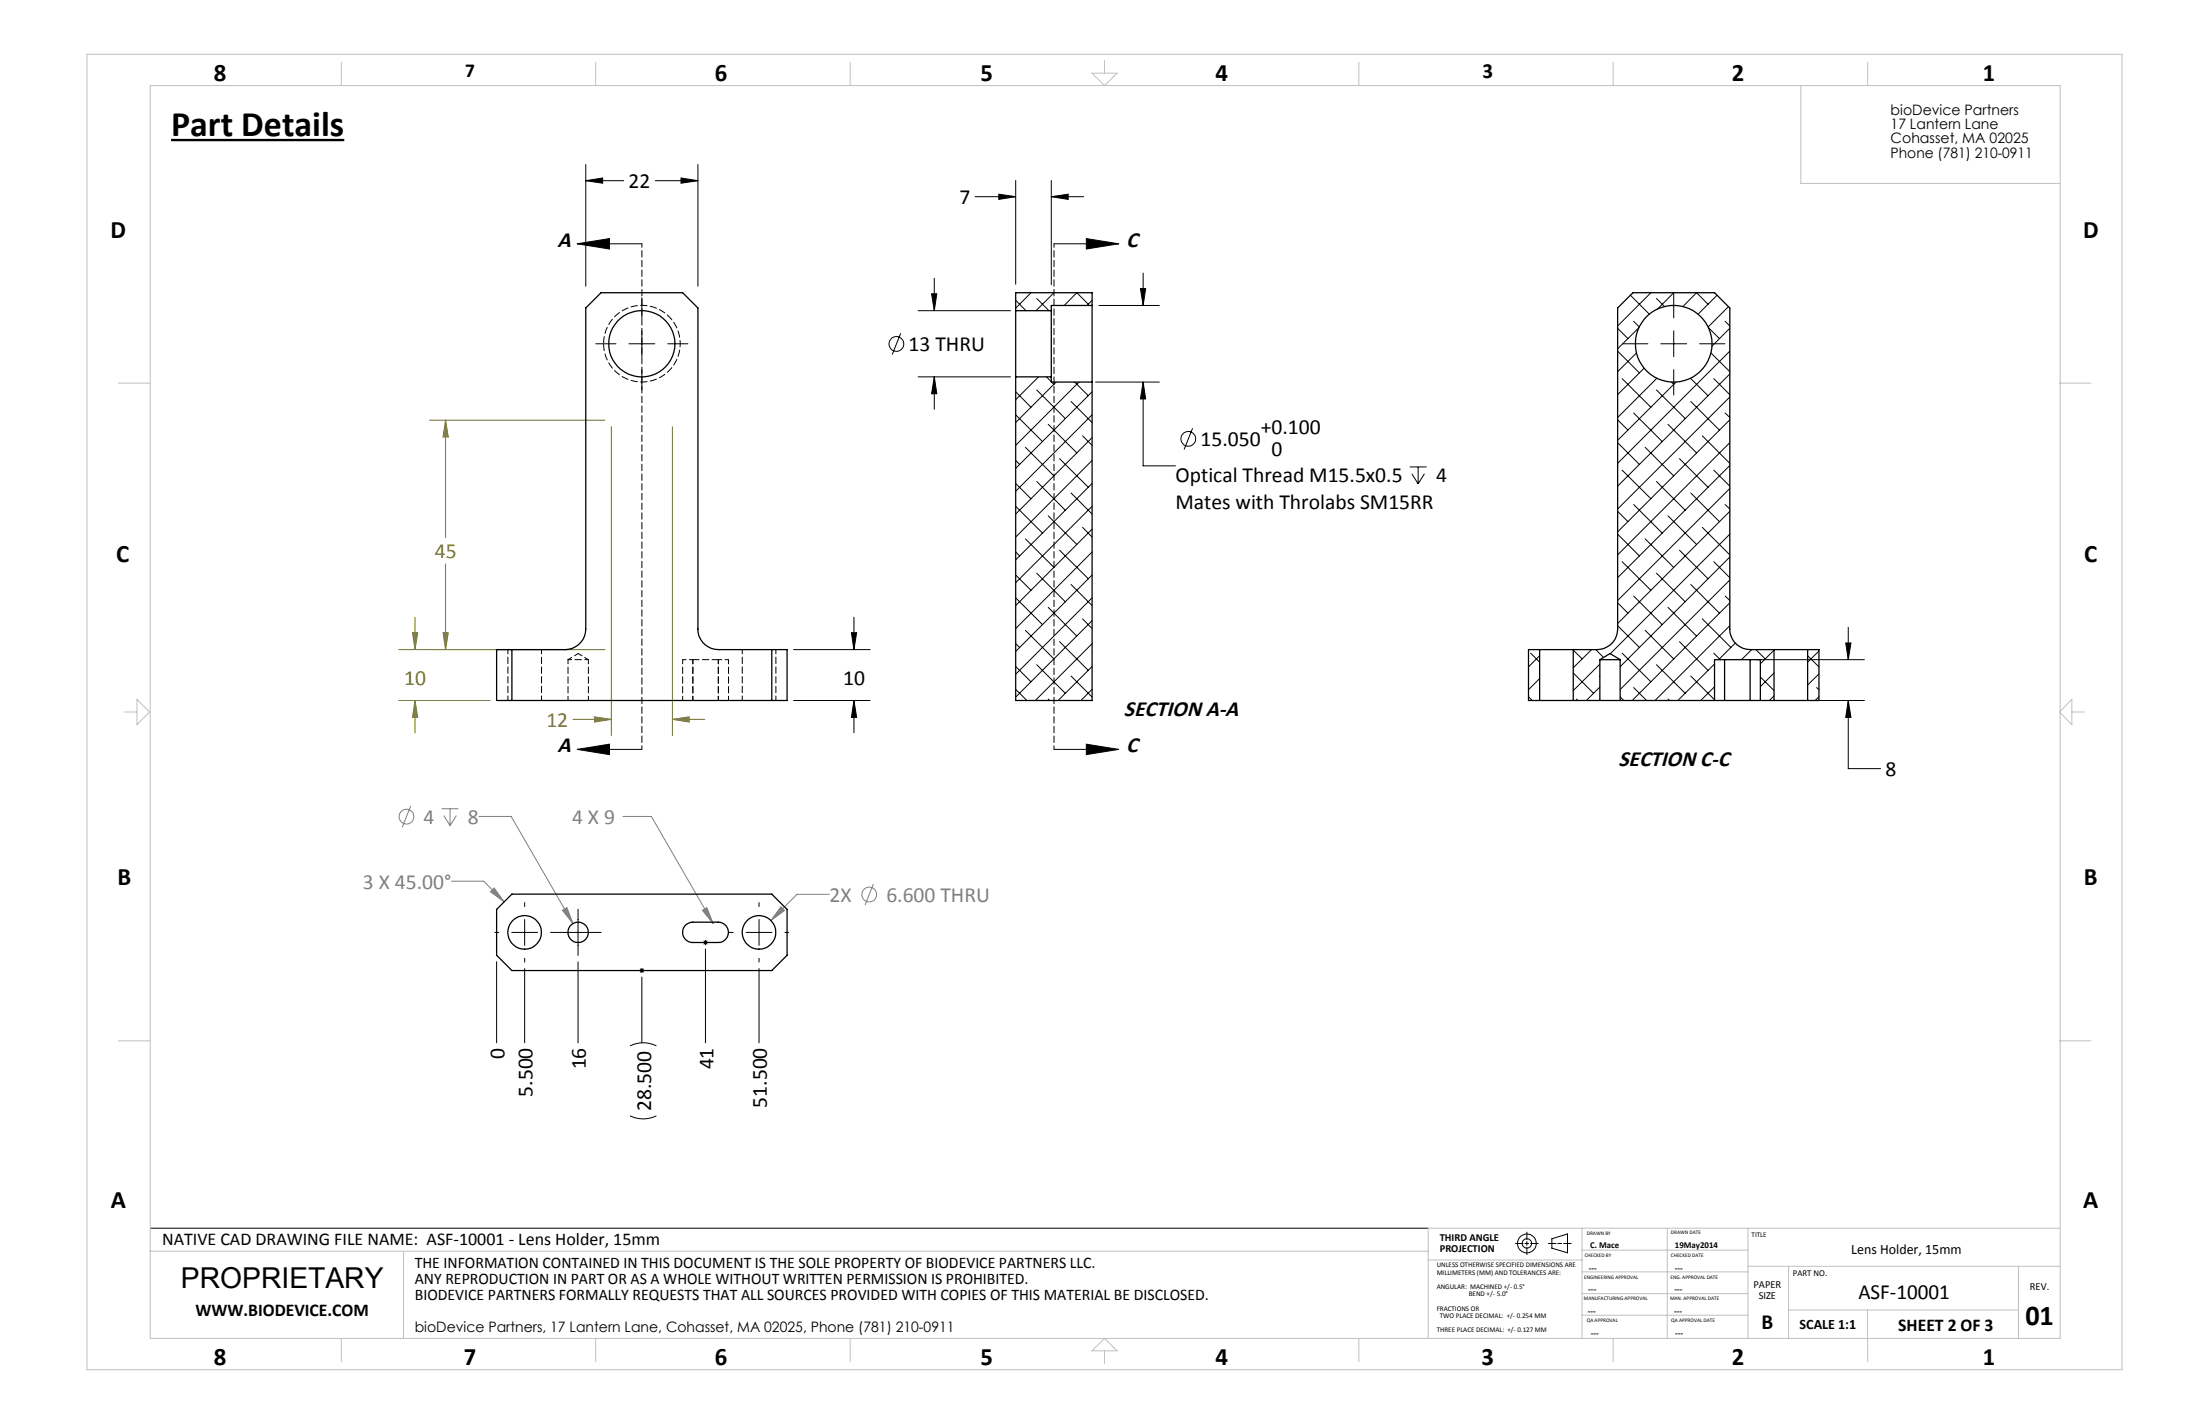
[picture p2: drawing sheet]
<svg xmlns="http://www.w3.org/2000/svg" width="432mm" height="279mm" viewBox="0 0 432 279" stroke-linecap="round" stroke-linejoin="round" font-family="sans-serif">
<g fill="none" stroke="#000" stroke-width=".2">
<path d="M115 35.5l3.3-.6v1zM115 32.3v23.9M115 35.5h7.4M128.6 35.5h8.4M133.7 34.9l3.3 .6-3.3 .4zM137 32.3v23.9M191.4 38.6h8M196 38.1l3.4 .5-3.4 .5zM199.4 35.4v20.4M206.3 38.6l3.4-.5v1zM206.3 35.4v20.5M206.3 38.6h6.4"/>
<path d="M113.3 47.8l6.3-1v2.1zM113.3 47.8h12.7M126 58.4v4M182.8 57.6h1.1l-.5 3.4zM183.4 54.6v6.4M206.9 47.8h12.7M213.2 46.8l6.4 1-6.4 1.1zM215.7 59.9h11.8M223.8 56.6h1.1l-.5 3.3zM224.4 53.6v6.3M328.5 57.4v5M116.9 67.5h4"/>
<path d="M123.4 67.5h5.1M126 64.9v5.1M126 72.5v4M131.1 67.5h3.9M176.8 65.4l-1.7 4.2M180.2 61h18.1M180.2 73.9h18.1M183.4 73.9l.5 3.4h-1.1zM183.4 73.9v6.4M215 75h12.5M224.4 75l.5 3.3h-1.1zM224.4 75v16.4h6.3"/>
<path d="M318.5 67.5h4.9M326 67.5h5M328.5 64.9v5.1M328.5 72.5v5M333.6 67.5h5M234.1 84l-1.7 4.2M276.7 91.6h3.3M277.1 93l1.2 1.9M278.3 91.6v3.3M279.6 93l-1.3 1.9M155.8 137.4h15M155.8 127.5h15"/>
<path d="M167.1 124.1h1l-.5 3.4zM167.6 137.4l.5 3.4h-1zM167.6 121.1v6.4M167.6 137.4v6.4M344.8 137.4h21.1M344.8 129.4h21.1M362.3 126.2h1l-.5 3.2zM362.8 137.4l.5 3.4h-1zM362.8 137.4v13.4h6.3M362.8 123.1v6.3M113.3 147l6.3-1v2.1zM113.3 147h12.7"/>
<path d="M206.9 147h12.7M213.2 146l6.4 1-6.4 1.1zM103 177.1v.8M113.5 178.4v9.1M149 177.1v.8M97.1 183h.8M97.5 188.7v15.9M100.4 183h5.1M103 190v14.6M103 180.4v5.1M103 188v.8M108.1 183h.7"/>
<path d="M108.9 183h9.1M113.5 188.7v15.9M125.5 190.4h1M125.6 190.1l.7 .7M126 191.7v12.9M126 189.9v1M126.3 190.1l-.7 .7M138 184.9h1M138.1 184.6l.7 .7M138.5 186.2v18.4M138.5 184.4v1.1M138.8 184.6l-.7 .7"/>
<path d="M143.1 183h.8M146.4 183h5.1M149 180.4v5.1M149 188v.8M149 190v14.6M154.1 183h.7M123.6 218.9a5.9 5.9 0 0 0 5.2 0M123.6 205.2a5.9 5.9 0 0 1 5.2 0M29.5 241h250.8M297.5 244h1.4M299.3 244h.7M299.7 241.8v1.4"/>
<path d="M299.7 243.6v.7M299.7 244.7v1.5M300.4 244h1.5M303.9 244h1.5M304.6 243.1l3.1-1v3.7l-3.1-.9zM305.8 244h.7M306.9 244h1.5"/>
<circle cx="175.9" cy="67.5" r="1.45"/>
<circle cx="233.2" cy="86.1" r="1.45"/>
<circle cx="299.7" cy="244" r="1.85"/>
<circle cx="299.7" cy="244" r=".92"/>
</g>
<g fill="none" stroke="#c0c0c0" stroke-width=".2">
<path d="M17.1 10.7h399.4v258h-399.4zM29.5 16.8h374.9v245.8h-374.9zM67 12.2v4.6M116.9 12.2v4.6M166.9 12.2v4.6M214.3 14.4h5l-2.5 2.4zM216.8 11.9v2.5M266.7 12.2v4.6M316.6 12.2v4.6M353.4 16.8v19.2h50.8M366.6 12.2v4.6M23.2 75.2h6.2"/>
<path d="M404.2 75.2h6.2M24.4 139.7h2.5M26.9 137.2l2.5 2.5-2.5 2.5zM406.6 137.2v5l-2.4-2.5zM406.6 139.7h2.5M23.2 204.2h6.2M404.2 204.2h6.2M29.4 245.5h250.9M79.2 245.5v17.1M280.3 247.2h30.2M310.5 241v21.6M310.5 253.8h32.6"/>
<path d="M310.5 258.1h32.6M310.5 249.6h32.6M310.5 245.3h32.6M327.2 241v21.6M343.1 248.5h61.1M343.1 241v21.6M351 257h45.2M351 248.5v14.1M366.5 257v5.7M396.2 248.5v14.1M404.2 241h-123.9v21.5M67 262.6v4.6"/>
<path d="M116.9 262.6v4.6M166.9 262.6v4.6M214.3 265l2.5-2.4 2.5 2.4zM216.8 265v2.5M266.7 262.6v4.6M316.6 262.6v4.6M366.6 262.6v4.6"/>
</g>
<g fill="none" stroke="#808080" stroke-width=".2">
<path d="M80.6 158.2l-1.6 4.1M86.7 158.7h3.3M88.3 158.7v3.3M87.1 160l1.2 2M88.6 172.9h6.3l4.1 4.1M89.6 160l-1.3 2M94 160.2h6.3l12.2 21M97 174.2l2 2.8-2.7-2zM110.4 178.6l.9-.5 1.2 3.1zM122.3 160.2h5.5l12.2 21M137.9 178.6l.8-.5 1.3 3.1zM153.3 177.9l.7 .7-2.7 2z"/>
<path d="M162.8 175.5h-6.4l-5.1 5.1M171.4 173.5l-1.6 4.1"/>
<circle cx="79.8" cy="160.2" r="1.45"/>
<circle cx="170.6" cy="175.5" r="1.45"/>
</g>
<path d="M33.6 27.5h34" fill="none" stroke="#000" stroke-width=".46"/>
<g fill="none" stroke="#808000" stroke-width=".2">
<path d="M84.3 82.4h34.4M87.5 82.4l.5 3.4h-1zM87.5 82.4v23.1M120 83.7v60.6M132 83.7v60.6M87.5 110.7v16.8M78.3 127.5h40.4M78.3 137.4h17.9M81 124.1h1l-.5 3.4zM81.5 137.4l.5 3.4h-1zM81.5 121.1v6.4M81.5 137.4v6.4"/>
<path d="M87 124.1h1l-.5 3.4zM112.5 141.1h7.5M116.7 140.7l3.3 .4-3.3 .6zM132 141.1l3.3-.4v1zM132 141.1h6.3"/>
</g>
<path d="M126 47.8v99.2M206.9 47.8v99.2" fill="none" stroke="#000" stroke-width=".2" stroke-dasharray="1.3 .6" stroke-dashoffset=".6"/>
<g fill="#000">
<path d="M115 35.5l3.3-.6v1zM133.7 34.9l3.3 .6-3.3 .4zM167.6 137.4l.5 3.4h-1zM167.1 124.1h1l-.5 3.4zM196 38.1l3.4 .5-3.4 .5zM206.3 38.6l3.4-.5v1zM223.8 56.6h1.1l-.5 3.3zM224.4 75l.5 3.3h-1.1zM182.8 57.6h1.1l-.5 3.4zM183.4 73.9l.5 3.4h-1.1zM362.8 137.4l.5 3.4h-1zM362.3 126.2h1l-.5 3.2z"/>
<path d="M113.3 47.8l6.3-1v2.1zM113.3 147l6.3-1v2.1zM213.2 46.8l6.4 1-6.4 1.1zM213.2 146l6.4 1-6.4 1.1z"/>
</g>
<path d="M116.7 140.7l3.3 .4-3.3 .6zM132 141.1l3.3-.4v1zM87 124.1h1l-.5 3.4zM87.5 82.4l.5 3.4h-1zM81.5 137.4l.5 3.4h-1zM81 124.1h1l-.5 3.4z" fill="#808000"/>
<path d="M153.3 177.9l-2 2.7 2.7-2zM110.4 178.6l2.1 2.6-1.2-3.1zM137.9 178.6l2.1 2.6-1.3-3.1zM97 174.2l2 2.8-2.7-2z" fill="#808080"/>
<g fill="none" stroke="#000" stroke-width=".25">
<path d="M118 57.4h16l3 3v63a4 4 0 0 0 4 4.1h13.5v9.9h-57v-9.9h13.5a4.1 4.1 0 0 0 4-4.1v-63zM214.3 59.9v15.1M214.3 59.9v-2.5h-14.9v3.6M214.3 59.9h-8v1.1M199.4 61v12.9M199.4 73.9v63.5h14.9v-62.4M199.4 61h6.9M199.4 73.9h6.9M206.3 61v12.9M206.3 73.9v1.1h8M100.5 127.5v9.9M151.5 127.5v9.9"/>
<path d="M302.2 137.4h6.6M302.2 127.5h6.6M302.2 127.5h-2.2v9.9h2.2M302.2 127.5v9.9M308.8 127.5h4.7a4 4 0 0 0 4-4.1v-63l3-3h16l3 3v63a4 4 0 0 0 4 4.1h4.7M308.8 137.4h5.2M308.8 127.5v9.9M314 129.4h4M314 137.4h4M314 129.4l2-1.2 2 1.2M314 129.4v8M318 137.4h18.5"/>
<path d="M318 129.4v8M336.5 137.4h2M336.5 137.4v-8h9v8M338.5 137.4h5M338.5 129.4v8M343.5 137.4h2M343.5 129.4v8M345.5 137.4h2.7M348.2 127.5h6.6M348.2 137.4h6.6M348.2 127.5v9.9M354.8 127.5h2.2v9.9h-2.2"/>
<path d="M354.8 127.5v9.9M97.5 178.4l3-3h51l3 3v9l-3 3h-51l-3-3zM134.4 181.7a2.22 2.22 0 0 1 1.6-.8h5a1.99 1.99 0 0 1 2 2 1.99 1.99 0 0 1-2 2h-5a1.99 1.99 0 0 1-1.8-1.1 1.99 1.99 0 0 1 .2-2.1z"/>
<circle cx="126" cy="67.4" r="6.5"/>
<circle cx="328.5" cy="67.5" r="7.5"/>
<circle cx="103" cy="182.9" r="3.3"/>
<circle cx="113.5" cy="182.9" r="2"/>
<circle cx="149" cy="182.9" r="3.3"/>
</g>
<path d="M99.7 127.4v10M106.3 137.4v-10M111.5 129.4v8M113.5 128.2l-2 1.2M115.5 137.4v-8M115.5 129.4l-2-1.2M134 129.4v8M136 129.4v8M141 129.4v8M143 137.4v-8M145.7 127.4v10M152.3 137.4v-10" fill="none" stroke="#000" stroke-width=".2" stroke-dasharray="1.3 .6" stroke-dashoffset=".4"/>
<path d="M136 129.4h-2M143 129.4h-2" fill="none" stroke="#000" stroke-width=".2" stroke-dasharray="1.3 .6" stroke-dashoffset=".6"/>
<path d="M141 129.4h-5" fill="none" stroke="#000" stroke-width=".2" stroke-dasharray="1.3 .6"/>
<path d="M115.5 129.4h-4" fill="none" stroke="#000" stroke-width=".2" stroke-dasharray="1.3 .6" stroke-dashoffset=".5"/>
<path d="M118.5 67.4a7.5 7.5 0 0 1 11-6.6 7.5 7.5 0 0 1 .7 12.8 7.5 7.5 0 0 1-11.7-5.3v-.9" fill="none" stroke="#000" stroke-width=".2" stroke-dasharray="1.3 .6" stroke-dashoffset="-.1"/>
<g fill="none" stroke="#000" stroke-width=".2">
<path d="M199.4 58.9l2 2.1M202.4 57.4l-3 3.1M203.5 58.6l2.4 2.4M206.9 57.4l-3.6 3.6M213.6 59.7l-2.3-2.3-2.4 2.5M214.3 58.9l-.9 1M320 57.9l3.7 3.7M324 57.4l-6.5 6.6M325.1 58.6l1.6 1.5M328.5 57.4l-3.2 3.2M335.2 59.7l-2.2-2.3-2.7 2.7M337 57.9l-3.7 3.7"/>
<path d="M199.4 76.9l3 3M203.5 76.5l5.6 5.6M203.8 73.9l-4.4 4.5M205.4 73.9l.9 1M206.4 75l.5 .4M207.3 75l-7.9 7.9M210.2 78.8l4.1 4.1M210.9 75l2.7 2.6M211.8 75l-12.4 12.4M214.3 76.9l-14.9 15M317.5 68.9l4.3 4.3M317.5 64.4l2 2"/>
<path d="M318.4 74.3l5.6 5.6M320.6 63l1.1 1.1M321.2 69.3l-3.7 3.6M321.7 64.3l-4.2 4.1M322.7 72.2l-5.2 5.2M325.1 76.5l5.7 5.6M325.2 74.2l-7.7 7.7M328 75l.5 .4M329 75l-11.5 11.4M331.8 74.2l3.4 3.4M331.9 78.8l5.6 5.6M335.3 64.3l2.2 2.1"/>
<path d="M335.8 69.3l3.7 3.6M336.4 74.3l3.1 3.1M338.6 63l.9 1M339.2 60.2l-3.9 3.9M339.5 64.4l-3.5 3.5M339.5 68.9l-22 22M339.5 73.4l-22 22M339.5 77.9l-22 22M199.4 99.3l5.2 5.3M199.4 94.9l3 3M199.4 90.3l.7 .8M199.4 81.4l5.2 5.2"/>
<path d="M201.3 87.8l5.6 5.6M203.5 94.5l5.6 5.6M205.7 83.3l5.6 5.6M208 90l5.6 5.6M210.2 96.7l4.1 4.2M212.5 85.5l1.8 1.9M214.3 81.4l-14.9 15M214.3 85.9l-14.9 15M214.3 90.3l-14.9 15.1M214.3 94.9l-14.9 15M214.3 99.3l-14.9 15M317.5 86.9l4.3 4.2"/>
<path d="M317.5 82.4l2 2M318.4 92.3l5.6 5.6M320.6 99l5.6 5.6M320.6 81l5.6 5.6M322.9 87.8l5.6 5.6M325.1 94.5l5.7 5.6M327.4 83.3l5.6 5.6M329.6 90l5.6 5.6M331.9 96.7l5.6 5.6M334.1 85.5l5.4 5.4M336.4 92.3l3.1 3.1M338.6 99l.9 .9"/>
<path d="M338.6 81l.9 .9M339.5 91.3l-22 22M339.5 95.8l-22 22M339.5 82.4l-22 22M339.5 86.9l-22 22M199.4 117.3l5.2 5.3M199.4 112.8l3 3M199.4 108.3l.7 .8M201.3 105.7l5.6 5.6M203.5 112.5l5.6 5.6M205.7 119.2l5.6 5.6M205.7 101.2l5.6 5.6"/>
<path d="M208 107.9l5.6 5.7M210.2 114.7l4.1 4.1M212.5 103.5l1.8 1.9M214.3 103.8l-14.9 15M214.3 108.3l-14.9 15M214.3 112.8l-14.9 15M214.3 117.3l-14.9 15M317.5 118.3l2 2M317.5 104.8l4.3 4.3M317.5 100.3l2 2M318.4 110.2l5.6 5.6M320.6 116.9l5.6 5.7"/>
<path d="M322.9 105.7l5.6 5.6M325.1 112.5l5.7 5.6M327.4 119.2l5.6 5.6M327.4 101.2l5.6 5.6M329.6 107.9l5.6 5.7M331.9 114.7l5.6 5.6M334.1 103.5l5.4 5.4M336.4 110.2l3.1 3.1M338.6 116.9l.9 .9M339.5 100.3l-22 22M339.5 104.8l-23.4 23.5M339.5 109.3l-21.5 21.5"/>
<path d="M339.5 113.8l-21.5 21.5M339.5 118.3l-19.1 19.1M199.4 135.3l2.1 2.1M199.4 130.8l3 3M199.4 126.3l.7 .7M201.3 123.7l5.6 5.6M203.5 130.4l5.6 5.6M205.7 137.2l.3 .2M208 125.9l5.6 5.7M210.2 132.6l4.1 4.2M212.5 121.4l1.8 1.9M214.3 121.8l-14.9 15"/>
<path d="M214.3 126.3l-11.1 11.1M214.3 130.8l-6.6 6.6M214.3 135.3l-2.1 2.1M300 136.7l.7 .7M300.4 128.2l1.8 1.7M302.2 128.7l-2.2 2.1M302.2 133.1l-2.2 2.2M308.8 132l4 4M308.8 127.6l1.8 1.7M309.4 137.2l.3 .2M312.4 127.5l-3.6 3.5M313.2 127.5l1.5 1.5"/>
<path d="M313.9 132.6l.1 .2M314 130.3l-5.2 5.2M314 134.8l-2.6 2.6M317.5 122.8l4.3 4.2M318 136.7l.7 .7M318.4 128.2l5.6 5.6M320.6 134.9l2.6 2.5M322.9 123.7l5.6 5.6M325.1 130.4l5.7 5.6M327.4 137.2l.3 .2M329.6 125.9l5.6 5.7M331.9 132.6l4.6 4.7"/>
<path d="M334.1 121.4l5.6 5.6M336.4 128.2l1.2 1.2M336.5 130.3l-7.2 7.1M336.5 134.8l-2.7 2.6M339.5 122.8l-14.7 14.6M340.6 126.2l-3.3 3.2M343.8 127.5l-2 1.9M344.6 127.5l1.9 1.8M345.5 137.3l.2 .1M345.5 132.8l2.7 2.7M348.2 127.6l-2.7 2.6M348.2 132l-2.7 2.7"/>
<path d="M348.2 136.5l-.9 .9M354.8 128.7l2.2 2.1M356.6 134.9l.4 .4M357 127.7l-2.2 2.2M357 132.2l-2.2 2.2M357 136.7l-.7 .7"/>
</g>
<text font-size="7.1" x="33.6" y="26.6">Part Details</text>
<g font-size="5.6">
<text x="35.5" y="252.8">PROPRIETARY</text>
<text x="397.5" y="260">01</text>
</g>
<g font-size="4.9">
<text x="42" y="15.9">8</text>
<text x="140.3" y="15.9">6</text>
<text x="192.5" y="15.9">5</text>
<text x="238.6" y="15.9">4</text>
<text x="339.9" y="15.9">2</text>
<text x="389.2" y="15.9">1</text>
<text x="21.7" y="46.6">D</text>
<text x="408.8" y="46.6">D</text>
<text x="22.8" y="110.2">C</text>
<text x="409.1" y="110.2">C</text>
<text x="23" y="173.6">B</text>
<text x="409" y="173.6">B</text>
<text x="21.7" y="237.1">A</text>
<text x="408.9" y="237.1">A</text>
<text x="42" y="267.8">8</text>
<text x="91.1" y="267.8">7</text>
<text x="140.3" y="267.8">6</text>
<text x="192.5" y="267.8">5</text>
<text x="238.6" y="267.8">4</text>
<text x="290.8" y="267.8">3</text>
<text x="339.9" y="267.8">2</text>
<text x="389.2" y="267.8">1</text>
</g>
<g font-size="4.4">
<text x="109.4" y="48.4">A</text>
<text x="221.1" y="48.4">C</text>
<text x="220.6" y="140.4">SECTION A-A</text>
<text x="109.4" y="147.6">A</text>
<text x="221.1" y="147.6">C</text>
<text x="317.7" y="150.3">SECTION C-C</text>
</g>
<g font-size="4.2">
<text x="290.9" y="15.3">3</text>
<text x="123.4" y="37">22</text>
<text x="188.3" y="40.1">7</text>
<text x="178.3" y="68.9">13 THRU</text>
<text x="235.6" y="87.5">15.050</text>
<text x="247.4" y="85.1">+0.100</text>
<text x="249.5" y="89.4">0</text>
<text x="230.7" y="94.6">Optical Thread M15.5x0.5</text>
<text x="281.9" y="94.6">4</text>
<text x="230.7" y="99.8">Mates with Throlabs SM15RR</text>
<text x="165.5" y="134.4">10</text>
<text x="370.1" y="152.3">8</text>
<text x="99" y="207.7" transform="rotate(-90 99 207.7)">0</text>
<text x="115" y="209.8" transform="rotate(-90 115 209.8)">16</text>
<text x="140" y="209.8" transform="rotate(-90 140 209.8)">41</text>
<text x="104.5" y="215.2" transform="rotate(-90 104.5 215.2)">5.500</text>
<text x="127.8" y="218" transform="rotate(-90 127.8 218)">28.500</text>
<text x="150.5" y="217.3" transform="rotate(-90 150.5 217.3)">51.500</text>
<text x="364.8" y="254.9">ASF-10001</text>
<text x="345.7" y="260.7">B</text>
</g>
<g font-size="4.2" fill="#808000">
<text x="85.3" y="109.6">45</text>
<text x="79.3" y="134.4">10</text>
<text x="107.2" y="142.7">12</text>
</g>
<g font-size="4.2" fill="#808080">
<text x="83.1" y="161.7">4</text>
<text x="91.9" y="161.7">8</text>
<text x="112.3" y="161.7">4 X 9</text>
<text x="71.2" y="174.4">3 X 45.00°</text>
<text x="162.8" y="176.9">2X</text>
<text x="174" y="176.9">6.600 THRU</text>
</g>
<text font-size="3.9" x="91.3" y="15.1">7</text>
<g font-size="3.5">
<text x="31.8" y="244.3">NATIVE CAD DRAWING FILE NAME: ASF-10001 - Lens Holder, 15mm</text>
<text x="38.4" y="258.3">WWW.BIODEVICE.COM</text>
<text x="372.6" y="261.2">SHEET 2 OF 3</text>
</g>
<g font-size="3.2">
<text x="81.4" y="248.7">THE INFORMATION CONTAINED IN THIS DOCUMENT IS THE SOLE PROPERTY OF BIODEVICE PARTNERS LLC.</text>
<text x="81.4" y="251.9">ANY REPRODUCTION IN PART OR AS A WHOLE WITHOUT WRITTEN PERMISSION IS PROHIBITED.</text>
<text x="81.4" y="255.1">BIODEVICE PARTNERS FORMALLY REQUESTS THAT ALL SOURCES PROVIDED WITH COPIES OF THIS MATERIAL BE DISCLOSED.</text>
</g>
<g font-size="2.8">
<text x="371.1" y="22.5">bioDevice Partners</text>
<text x="371.1" y="25.3">17 Lantern Lane</text>
<text x="371.1" y="28.1">Cohasset, MA 02025</text>
<text x="371.1" y="31">Phone (781) 210-0911</text>
<text x="363.4" y="246.1">Lens Holder, 15mm</text>
<text x="81.4" y="261.3">bioDevice Partners, 17 Lantern Lane, Cohasset, MA 02025, Phone (781) 210-0911</text>
<text x="353.2" y="260.7">SCALE 1:1</text>
</g>
<g font-size="2.1">
<text x="282.6" y="243.4">THIRD ANGLE</text>
<text x="282.6" y="245.6">PROJECTION</text>
<text x="344.2" y="252.8">PAPER</text>
<text x="345.2" y="254.9">SIZE</text>
<text x="398.4" y="253.1">REV.</text>
</g>
<g font-size="1.8">
<text x="312.1" y="244.9">C. Mace</text>
<text x="328.7" y="244.8">19May2014</text>
<text x="311.8" y="249.3">---</text>
<text x="328.7" y="249.3">---</text>
<text x="351.9" y="250.3">PART NO.</text>
<text x="311.7" y="257.7">---</text>
<text x="311.7" y="253.5">---</text>
<text x="328.6" y="257.7">---</text>
<text x="328.7" y="253.5">---</text>
<text x="312.2" y="262">---</text>
<text x="328.8" y="262">---</text>
</g>
<g font-size="1.4">
<text x="343.8" y="242.7">TITLE</text>
<text x="282" y="248.7">UNLESS OTHERWISE SPECIFIED DIMENSIONS ARE</text>
<text x="282" y="250.1">MILLIMETERS (MM) AND TOLERANCES ARE:</text>
<text x="282" y="252.9">ANGULAR: MACHINED +/- 0.5°</text>
<text x="282" y="257.1">FRACTIONS OR</text>
<text x="288.3" y="254.3">BEND +/- 5.0°</text>
<text x="282" y="261.4">THREE PLACE DECIMAL: +/- 0.127 MM</text>
<text x="282.6" y="258.5">TWO PLACE DECIMAL: +/- 0.254 MM</text>
</g>
<g font-size="1.1">
<text x="311.5" y="242.3">DRAWN BY</text>
<text x="328" y="242.1">DRAWN DATE</text>
<text x="311" y="250.9">ENGINEERING APPROVAL</text>
<text x="311" y="246.7">CHECKED BY</text>
<text x="327.9" y="250.9">ENG. APPROVAL DATE</text>
<text x="328" y="246.7">CHECKED DATE</text>
<text x="310.9" y="255.1">MANUFACTURING APPROVAL</text>
<text x="327.8" y="255.1">MAN. APPROVAL DATE</text>
<text x="311.4" y="259.4">QA APPROVAL</text>
<text x="328" y="259.4">QA APPROVAL DATE</text>
</g>
</svg>
